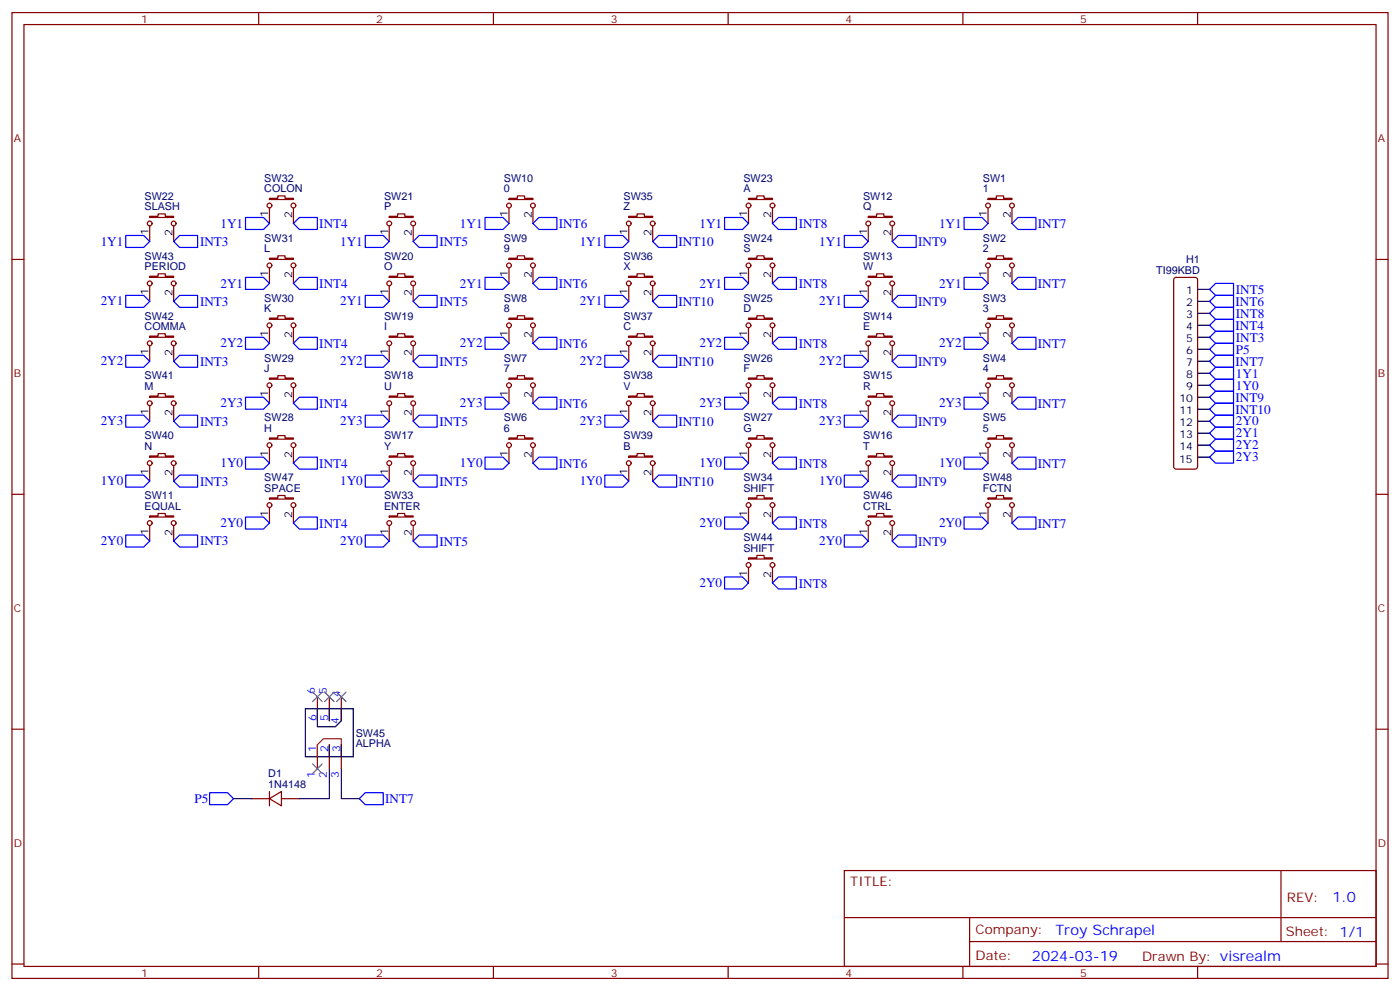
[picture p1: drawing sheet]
<svg xmlns="http://www.w3.org/2000/svg" width="412mm" height="292mm" viewBox="0 0 412 292" stroke-linecap="round" stroke-linejoin="round" font-family="sans-serif">
<g fill="none" stroke="#870000" stroke-width=".35">
<path d="M3.5 3.7h405.4v284.3h-405.4zM7.1 7.2h398.2v277.3h-398.2zM76.2 3.7v3.5M145.3 3.7v3.5M214.5 3.7v3.5M283.6 3.7v3.5M352.8 3.7v3.5M79.4 58.4h2.4v-.7h2.2v.7h2.4v.3h-7zM149.9 58.4h2.5v-.7h2.1v.7h2.5v.3h-7.1zM220.5 58.4h2.5v-.7h2.1v.7h2.4v.3h-7zM291 58.4h2.5v-.7h2.1v.7h2.5v.3h-7.1zM3.5 76.4h3.6"/>
<path d="M44.1 63.7h2.5v-.7h2.1v.7h2.5v.3h-7.1zM44.1 66.5v4.6M51.2 66.5v4.6M79.4 76h2.4v-.7h2.2v.7h2.4v.4h-7zM79.4 61.2v4.6M79.4 78.8v4.6M86.4 61.2v4.6M86.4 78.8v4.6M114.7 63.7h2.4v-.7h2.1v.7h2.5v.3h-7zM114.7 66.5v4.6M121.7 66.5v4.6M149.9 76h2.5v-.7h2.1v.7h2.5v.4h-7.1z"/>
<path d="M149.9 61.2v4.6M149.9 78.8v4.6M157 61.2v4.6M157 78.8v4.6M185.2 63.7h2.5v-.7h2.1v.7h2.5v.3h-7.1zM185.2 66.5v4.6M192.3 66.5v4.6M220.5 76h2.5v-.7h2.1v.7h2.4v.4h-7zM220.5 61.2v4.6M220.5 78.8v4.6M227.5 61.2v4.6M227.5 78.8v4.6"/>
<path d="M255.8 63.7h2.4v-.7h2.1v.7h2.5v.3h-7zM255.8 66.5v4.6M262.8 66.5v4.6M291 76h2.5v-.7h2.1v.7h2.5v.4h-7.1zM291 61.2v4.6M291 78.8v4.6M298.1 61.2v4.6M298.1 78.8v4.6M405.3 76.4h3.6M44.1 99h2.5v-.8h2.1v.8h2.5v.3h-7.1zM44.1 81.3h2.5v-.7h2.1v.7h2.5v.4h-7.1zM44.1 84.1v4.6"/>
<path d="M51.2 84.1v4.6M79.4 93.7h2.4v-.7h2.2v.7h2.4v.3h-7zM79.4 96.5v4.6M86.4 96.5v4.6M114.7 99h2.4v-.8h2.1v.8h2.5v.3h-7zM114.7 81.3h2.4v-.7h2.1v.7h2.5v.4h-7zM114.7 84.1v4.6M121.7 84.1v4.6M149.9 93.7h2.5v-.7h2.1v.7h2.5v.3h-7.1zM149.9 96.5v4.6M157 96.5v4.6M185.2 81.3h2.5v-.7h2.1v.7h2.5v.4h-7.1z"/>
<path d="M185.2 99h2.5v-.8h2.1v.8h2.5v.3h-7.1zM185.2 84.1v4.6M192.3 84.1v4.6M220.5 93.7h2.5v-.7h2.1v.7h2.4v.3h-7zM220.5 96.5v4.6M227.5 96.5v4.6M255.8 81.3h2.4v-.7h2.1v.7h2.5v.4h-7zM255.8 99h2.4v-.8h2.1v.8h2.5v.3h-7zM255.8 84.1v4.6M262.8 84.1v4.6M291 93.7h2.5v-.7h2.1v.7h2.5v.3h-7.1zM291 96.5v4.6"/>
<path d="M298.1 96.5v4.6M346 81.9l.4-.2h5.7l.5 .2 .2 .5v55l-.3 .5-.4 .2h-5.7l-.5-.2-.2-.5v-55zM44.1 116.6h2.5v-.7h2.1v.7h2.5v.3h-7.1zM44.1 101.8v4.6M44.1 119.4v4.6M51.2 101.8v4.6M51.2 119.4v4.6M79.4 111.3h2.4v-.7h2.2v.7h2.4v.4h-7zM79.4 114.1v4.6M86.4 114.1v4.6M114.7 116.6h2.4v-.7h2.1v.7h2.5v.3h-7zM114.7 101.8v4.6"/>
<path d="M114.7 119.4v4.6M121.7 101.8v4.6M121.7 119.4v4.6M149.9 111.3h2.5v-.7h2.1v.7h2.5v.4h-7.1zM149.9 114.1v4.6M157 114.1v4.6M185.2 116.6h2.5v-.7h2.1v.7h2.5v.3h-7.1zM185.2 101.8v4.6M185.2 119.4v4.6M192.3 101.8v4.6M192.3 119.4v4.6M220.5 111.3h2.5v-.7h2.1v.7h2.4v.4h-7z"/>
<path d="M220.5 114.1v4.6M227.5 114.1v4.6M255.8 116.6h2.4v-.7h2.1v.7h2.5v.3h-7zM255.8 101.8v4.6M255.8 119.4v4.6M262.8 101.8v4.6M262.8 119.4v4.6M291 111.3h2.5v-.7h2.1v.7h2.5v.4h-7.1zM291 114.1v4.6M298.1 114.1v4.6M44.1 134.2h2.5v-.7h2.1v.7h2.5v.4h-7.1zM44.1 137.1v4.5"/>
<path d="M51.2 137.1v4.5M79.4 128.9h2.4v-.7h2.2v.7h2.4v.4h-7zM79.4 131.8v4.5M86.4 131.8v4.5M114.7 134.2h2.4v-.7h2.1v.7h2.5v.4h-7zM114.7 137.1v4.5M121.7 137.1v4.5M149.9 128.9h2.5v-.7h2.1v.7h2.5v.4h-7.1zM149.9 131.8v4.5M157 131.8v4.5M185.2 134.2h2.5v-.7h2.1v.7h2.5v.4h-7.1zM185.2 137.1v4.5"/>
<path d="M192.3 137.1v4.5M220.5 128.9h2.5v-.7h2.1v.7h2.4v.4h-7zM220.5 131.8v4.5M227.5 131.8v4.5M255.8 134.2h2.4v-.7h2.1v.7h2.5v.4h-7zM255.8 137.1v4.5M262.8 137.1v4.5M291 128.9h2.5v-.7h2.1v.7h2.5v.4h-7.1zM291 131.8v4.5M298.1 131.8v4.5M3.5 145.5h3.6M44.1 151.9h2.5v-.7h2.1v.7h2.5v.3h-7.1z"/>
<path d="M44.1 154.7v4.6M51.2 154.7v4.6M79.4 146.6h2.4v-.7h2.2v.7h2.4v.3h-7zM79.4 149.4v4.6M86.4 149.4v4.6M114.7 151.9h2.4v-.7h2.1v.7h2.5v.3h-7zM114.7 154.7v4.6M121.7 154.7v4.6M220.5 146.6h2.5v-.7h2.1v.7h2.4v.3h-7zM220.5 149.4v4.6M227.5 149.4v4.6M255.8 151.9h2.4v-.7h2.1v.7h2.5v.3h-7z"/>
<path d="M255.8 154.7v4.6M262.8 154.7v4.6M291 146.6h2.5v-.7h2.1v.7h2.5v.3h-7.1zM291 149.4v4.6M298.1 149.4v4.6M405.3 145.5h3.6M220.5 164.2h2.5v-.7h2.1v.7h2.4v.4h-7zM220.5 167v4.6M227.5 167v4.6M3.5 214.7h3.6M93.5 205.1v7.1M93.5 219.3v7"/>
<path d="M97 205.1v7.1M97 219.3v7M100.5 205.1v7.1M100.5 219.3v7M405.3 214.7h3.6M74.1 235.1h5.3M79.4 235.1l3.5-2.1v4.2zM79.4 233v4.2M82.9 235.1h5.3M248.7 256.3h156.6v28.2h-156.6zM377.3 256.3v20.9M248.7 270.1h156.5"/>
<path d="M285.6 277.2h119.6M285.6 270.1v14.2M3.5 283.8h3.6M76.2 284.5v3.5M145.3 284.5v3.5M214.5 284.5v3.5M283.6 284.5v3.5M352.8 284.5v3.5M405.3 283.8h3.6"/>
<circle cx="44.1" cy="65.8" r=".71"/>
<circle cx="51.2" cy="65.8" r=".71"/>
<circle cx="79.4" cy="60.5" r=".71"/>
<circle cx="79.4" cy="78.1" r=".71"/>
<circle cx="86.4" cy="78.1" r=".71"/>
<circle cx="86.4" cy="60.5" r=".71"/>
<circle cx="114.7" cy="65.8" r=".71"/>
<circle cx="121.7" cy="65.8" r=".71"/>
<circle cx="149.9" cy="78.1" r=".71"/>
<circle cx="149.9" cy="60.5" r=".71"/>
<circle cx="157" cy="60.5" r=".71"/>
<circle cx="157" cy="78.1" r=".71"/>
<circle cx="185.2" cy="65.8" r=".71"/>
<circle cx="192.3" cy="65.8" r=".71"/>
<circle cx="220.5" cy="78.1" r=".71"/>
<circle cx="220.5" cy="60.5" r=".71"/>
<circle cx="227.5" cy="60.5" r=".71"/>
<circle cx="227.5" cy="78.1" r=".71"/>
<circle cx="255.8" cy="65.8" r=".71"/>
<circle cx="262.8" cy="65.8" r=".71"/>
<circle cx="291" cy="60.5" r=".71"/>
<circle cx="291" cy="78.1" r=".71"/>
<circle cx="298.1" cy="60.5" r=".71"/>
<circle cx="298.1" cy="78.1" r=".71"/>
<circle cx="44.1" cy="83.4" r=".71"/>
<circle cx="51.2" cy="83.4" r=".71"/>
<circle cx="79.4" cy="95.8" r=".71"/>
<circle cx="86.4" cy="95.8" r=".71"/>
<circle cx="114.7" cy="83.4" r=".71"/>
<circle cx="121.7" cy="83.4" r=".71"/>
<circle cx="149.9" cy="95.8" r=".71"/>
<circle cx="157" cy="95.8" r=".71"/>
<circle cx="185.2" cy="83.4" r=".71"/>
<circle cx="192.3" cy="83.4" r=".71"/>
<circle cx="220.5" cy="95.8" r=".71"/>
<circle cx="227.5" cy="95.8" r=".71"/>
<circle cx="255.8" cy="83.4" r=".71"/>
<circle cx="262.8" cy="83.4" r=".71"/>
<circle cx="291" cy="95.8" r=".71"/>
<circle cx="298.1" cy="95.8" r=".71"/>
<circle cx="44.1" cy="118.7" r=".71"/>
<circle cx="44.1" cy="101.1" r=".71"/>
<circle cx="51.2" cy="118.7" r=".71"/>
<circle cx="51.2" cy="101.1" r=".71"/>
<circle cx="79.4" cy="113.4" r=".71"/>
<circle cx="86.4" cy="113.4" r=".71"/>
<circle cx="114.7" cy="118.7" r=".71"/>
<circle cx="114.7" cy="101.1" r=".71"/>
<circle cx="121.7" cy="118.7" r=".71"/>
<circle cx="121.7" cy="101.1" r=".71"/>
<circle cx="149.9" cy="113.4" r=".71"/>
<circle cx="157" cy="113.4" r=".71"/>
<circle cx="185.2" cy="118.7" r=".71"/>
<circle cx="185.2" cy="101.1" r=".71"/>
<circle cx="192.3" cy="118.7" r=".71"/>
<circle cx="192.3" cy="101.1" r=".71"/>
<circle cx="220.5" cy="113.4" r=".71"/>
<circle cx="227.5" cy="113.4" r=".71"/>
<circle cx="255.8" cy="118.7" r=".71"/>
<circle cx="255.8" cy="101.1" r=".71"/>
<circle cx="262.8" cy="118.7" r=".71"/>
<circle cx="262.8" cy="101.1" r=".71"/>
<circle cx="291" cy="113.4" r=".71"/>
<circle cx="298.1" cy="113.4" r=".71"/>
<circle cx="44.1" cy="136.3" r=".71"/>
<circle cx="51.2" cy="136.3" r=".71"/>
<circle cx="79.4" cy="131.1" r=".71"/>
<circle cx="86.4" cy="131.1" r=".71"/>
<circle cx="114.7" cy="136.3" r=".71"/>
<circle cx="121.7" cy="136.3" r=".71"/>
<circle cx="149.9" cy="131.1" r=".71"/>
<circle cx="157" cy="131.1" r=".71"/>
<circle cx="185.2" cy="136.3" r=".71"/>
<circle cx="192.3" cy="136.3" r=".71"/>
<circle cx="220.5" cy="131.1" r=".71"/>
<circle cx="227.5" cy="131.1" r=".71"/>
<circle cx="255.8" cy="136.3" r=".71"/>
<circle cx="262.8" cy="136.3" r=".71"/>
<circle cx="291" cy="131.1" r=".71"/>
<circle cx="298.1" cy="131.1" r=".71"/>
<circle cx="44.1" cy="154" r=".71"/>
<circle cx="51.2" cy="154" r=".71"/>
<circle cx="79.4" cy="148.7" r=".71"/>
<circle cx="86.4" cy="148.7" r=".71"/>
<circle cx="114.7" cy="154" r=".71"/>
<circle cx="121.7" cy="154" r=".71"/>
<circle cx="220.5" cy="148.7" r=".71"/>
<circle cx="227.5" cy="148.7" r=".71"/>
<circle cx="255.8" cy="154" r=".71"/>
<circle cx="262.8" cy="154" r=".71"/>
<circle cx="291" cy="148.7" r=".71"/>
<circle cx="298.1" cy="148.7" r=".71"/>
<circle cx="220.5" cy="166.3" r=".71"/>
<circle cx="227.5" cy="166.3" r=".71"/>
</g>
<g fill="none" stroke="#000" stroke-width=".35">
<path d="M352.8 85.2h3.5M352.8 88.7h3.5M352.8 92.3h3.5M352.8 95.8h3.5M352.8 99.3h3.5M352.8 102.8h3.5M352.8 106.4h3.5M352.8 109.9h3.5M352.8 113.4h3.5M352.8 116.9h3.5M352.8 120.5h3.5M352.8 124h3.5"/>
<path d="M352.8 127.5h3.5M352.8 131.1h3.5M352.8 134.6h3.5M90 208.7h14.1v14.1h-14.1zM93.5 208.7v5.3h5.3l1.7-1.8v-3.5M97 208.7v3.5M97 219.3v3.5M100.5 219.3v3.5"/>
</g>
<g fill="none" stroke="#00f" stroke-width=".35">
<path d="M37 69.3h5.3l1.8 1.8-1.8 1.7h-5.3zM52.9 69.3h5.3v3.5h-5.3l-1.7-1.7zM72.3 64h5.3l1.8 1.8-1.8 1.8h-5.3zM86.4 65.8l1.8-1.8h5.3v3.6h-5.3zM107.6 69.3h5.3l1.8 1.8-1.8 1.7h-5.3zM121.7 71.1l1.8-1.8h5.3v3.5h-5.3zM142.9 64h5.3l1.7 1.8-1.7 1.8h-5.3zM157 65.8l1.7-1.8h5.3v3.6h-5.3zM178.2 69.3h5.2l1.8 1.8-1.8 1.7h-5.2zM192.3 71.1l1.7-1.8h5.3v3.5h-5.3zM213.4 64h5.3l1.8 1.8-1.8 1.8h-5.3zM227.5 65.8l1.8-1.8h5.3v3.6h-5.3z"/>
<path d="M248.7 69.3h5.3l1.8 1.8-1.8 1.7h-5.3zM262.8 71.1l1.8-1.8h5.3v3.5h-5.3zM284 64h5.3l1.7 1.8-1.7 1.8h-5.3zM298.1 65.8l1.8-1.8h5.3v3.6h-5.3zM37 87h5.3l1.8 1.7-1.8 1.8h-5.3zM52.9 87h5.3v3.5h-5.3l-1.7-1.8zM72.3 99.3h5.3l1.8 1.8-1.8 1.7h-5.3zM72.3 81.7h5.3l1.8 1.7-1.8 1.8h-5.3zM86.4 83.4l1.8-1.7h5.3v3.5h-5.3zM107.6 87h5.3l1.8 1.7-1.8 1.8h-5.3zM123.5 87h5.3v3.5h-5.3l-1.8-1.8zM142.9 99.3h5.3l1.7 1.8-1.7 1.7h-5.3z"/>
<path d="M142.9 81.7h5.3l1.7 1.7-1.7 1.8h-5.3zM157 83.4l1.7-1.7h5.3v3.5h-5.3zM178.2 87h5.2l1.8 1.7-1.8 1.8h-5.2zM192.3 88.7l1.7-1.7h5.3v3.5h-5.3zM213.4 99.3h5.3l1.8 1.8-1.8 1.7h-5.3zM213.4 81.7h5.3l1.8 1.7-1.8 1.8h-5.3zM227.5 83.4l1.8-1.7h5.3v3.5h-5.3zM248.7 87h5.3l1.8 1.7-1.8 1.8h-5.3zM262.8 88.7l1.8-1.7h5.3v3.5h-5.3zM284 81.7h5.3l1.7 1.7-1.7 1.8h-5.3zM284 99.3h5.3l1.7 1.8-1.7 1.7h-5.3zM298.1 83.4l1.8-1.7h5.3v3.5h-5.3z"/>
<path d="M356.3 99.3l1.8-1.8h5.3v3.6h-5.3zM356.3 92.3l1.8-1.8h5.3v3.5h-5.3zM356.3 85.2l1.8-1.8h5.3v3.6h-5.3zM358.1 94h5.3v3.5h-5.3l-1.8-1.7zM358.1 87h5.3v3.5h-5.3l-1.8-1.8zM37 104.6h5.3l1.8 1.8-1.8 1.7h-5.3zM51.2 106.4l1.7-1.8h5.3v3.5h-5.3zM72.3 116.9h5.3l1.8 1.8-1.8 1.8h-5.3zM86.4 101.1l1.8-1.8h5.3v3.5h-5.3zM86.4 118.7l1.8-1.8h5.3v3.6h-5.3zM107.6 104.6h5.3l1.8 1.8-1.8 1.7h-5.3zM121.7 106.4l1.8-1.8h5.3v3.5h-5.3z"/>
<path d="M142.9 116.9h5.3l1.7 1.8-1.7 1.8h-5.3zM157 101.1l1.7-1.8h5.3v3.5h-5.3zM157 118.7l1.7-1.8h5.3v3.6h-5.3zM178.2 104.6h5.2l1.8 1.8-1.8 1.7h-5.2zM192.3 106.4l1.7-1.8h5.3v3.5h-5.3zM213.4 116.9h5.3l1.8 1.8-1.8 1.8h-5.3zM227.5 101.1l1.8-1.8h5.3v3.5h-5.3zM227.5 118.7l1.8-1.8h5.3v3.6h-5.3zM248.7 104.6h5.3l1.8 1.8-1.8 1.7h-5.3zM262.8 106.4l1.8-1.8h5.3v3.5h-5.3zM284 116.9h5.3l1.7 1.8-1.7 1.8h-5.3zM298.1 101.1l1.8-1.8h5.3v3.5h-5.3z"/>
<path d="M298.1 118.7l1.8-1.8h5.3v3.6h-5.3zM356.3 116.9l1.8-1.7h5.3v3.5h-5.3zM356.3 109.9l1.8-1.8h5.3v3.6h-5.3zM358.1 101.1h5.3v3.5h-5.3l-1.8-1.8zM358.1 104.6h5.3v3.5h-5.3l-1.8-1.7zM358.1 118.7h5.3v3.5h-5.3l-1.8-1.7zM358.1 111.7h5.3v3.5h-5.3l-1.8-1.8zM37 139.9h5.3l1.8 1.7-1.8 1.8h-5.3zM37 122.2h5.3l1.8 1.8-1.8 1.8h-5.3zM51.2 124l1.7-1.8h5.3v3.6h-5.3zM72.3 134.6h5.3l1.8 1.7-1.8 1.8h-5.3zM86.4 136.3l1.8-1.7h5.3v3.5h-5.3z"/>
<path d="M107.6 139.9h5.3l1.8 1.7-1.8 1.8h-5.3zM107.6 122.2h5.3l1.8 1.8-1.8 1.8h-5.3zM121.7 124l1.8-1.8h5.3v3.6h-5.3zM142.9 134.6h5.3l1.7 1.7-1.7 1.8h-5.3zM157 136.3l1.7-1.7h5.3v3.5h-5.3zM178.2 139.9h5.2l1.8 1.7-1.8 1.8h-5.2zM178.2 122.2h5.2l1.8 1.8-1.8 1.8h-5.2zM192.3 124l1.7-1.8h5.3v3.6h-5.3zM213.4 134.6h5.3l1.8 1.7-1.8 1.8h-5.3zM227.5 136.3l1.8-1.7h5.3v3.5h-5.3zM248.7 139.9h5.3l1.8 1.7-1.8 1.8h-5.3zM248.7 122.2h5.3l1.8 1.8-1.8 1.8h-5.3z"/>
<path d="M262.8 124l1.8-1.8h5.3v3.6h-5.3zM284 134.6h5.3l1.7 1.7-1.7 1.8h-5.3zM298.1 136.3l1.8-1.7h5.3v3.5h-5.3zM356.3 124l1.8-1.8h5.3v3.6h-5.3zM356.3 131.1l1.8-1.8h5.3v3.5h-5.3zM358.1 125.8h5.3v3.5h-5.3l-1.8-1.8zM358.1 132.8h5.3v3.5h-5.3l-1.8-1.7zM37 157.5h5.3l1.8 1.8-1.8 1.7h-5.3zM51.2 141.6l1.7-1.7h5.3v3.5h-5.3zM51.2 159.3l1.7-1.8h5.3v3.5h-5.3zM72.3 152.2h5.3l1.8 1.8-1.8 1.8h-5.3zM86.4 154l1.8-1.8h5.3v3.6h-5.3z"/>
<path d="M107.6 157.5h5.3l1.8 1.8-1.8 1.7h-5.3zM121.7 141.6l1.8-1.7h5.3v3.5h-5.3zM121.7 159.3l1.8-1.8h5.3v3.5h-5.3zM192.3 141.6l1.7-1.7h5.3v3.5h-5.3zM213.4 152.2h5.3l1.8 1.8-1.8 1.8h-5.3zM227.5 154l1.8-1.8h5.3v3.6h-5.3zM248.7 157.5h5.3l1.8 1.8-1.8 1.7h-5.3zM262.8 141.6l1.8-1.7h5.3v3.5h-5.3zM262.8 159.3l1.8-1.8h5.3v3.5h-5.3zM284 152.2h5.3l1.7 1.8-1.7 1.8h-5.3zM298.1 154l1.8-1.8h5.3v3.6h-5.3zM213.4 169.9h5.3l1.8 1.7-1.8 1.8h-5.3z"/>
<path d="M227.5 171.6l1.8-1.7h5.3v3.5h-5.3zM61.7 233.4h5.3l1.8 1.7-1.8 1.8h-5.3zM105.8 235.1l1.8-1.7h5.3v3.5h-5.3z"/>
</g>
<path d="M68.8 235.1h5.3M97 226.3v8.8h-8.8M100.5 226.3v8.8h5.3" fill="none" stroke="#008700" stroke-width=".35"/>
<path d="M100.5 219.3v-1.8h-5.3l-1.7 1.8v3.5" fill="none" stroke="#c30" stroke-width=".35"/>
<path d="M92.1 203.7l2.8 2.9M94.9 203.7l-2.8 2.9M95.6 203.7l2.8 2.9M98.4 203.7l-2.8 2.9M99.1 203.7l2.9 2.9M102 203.7l-2.9 2.9M92.1 224.9l2.8 2.8M94.9 224.9l-2.8 2.8" fill="none" stroke="#3c3" stroke-width=".35"/>
<g font-size="4.2" fill="#00f">
<text x="392.5" y="265.6">1.0</text>
<text x="310.9" y="275.1">Troy Schrapel</text>
<text x="304" y="282.9">2024-03-19</text>
</g>
<g font-size="3.9" fill="#00f">
<text x="64.9" y="67">1Y1</text>
<text x="94.1" y="67.2">INT4</text>
<text x="135.5" y="67">1Y1</text>
<text x="164.6" y="67.2">INT6</text>
<text x="206.1" y="67">1Y1</text>
<text x="235.3" y="67.2">INT8</text>
<text x="276.6" y="67">1Y1</text>
<text x="305.7" y="67.2">INT7</text>
<text x="29.7" y="72.3">1Y1</text>
<text x="58.9" y="72.4">INT3</text>
<text x="100.2" y="72.3">1Y1</text>
<text x="129.5" y="72.4">INT5</text>
<text x="170.8" y="72.3">1Y1</text>
<text x="199.9" y="72.4">INT10</text>
<text x="241.3" y="72.3">1Y1</text>
<text x="270.4" y="72.4">INT9</text>
<text x="29.7" y="89.9">2Y1</text>
<text x="64.9" y="84.6">2Y1</text>
<text x="94.1" y="84.8">INT4</text>
<text x="100.2" y="89.9">2Y1</text>
<text x="135.5" y="84.6">2Y1</text>
<text x="164.6" y="84.8">INT6</text>
<text x="170.8" y="89.9">2Y1</text>
<text x="206.1" y="84.6">2Y1</text>
<text x="235.3" y="84.8">INT8</text>
<text x="241.3" y="89.9">2Y1</text>
<text x="276.6" y="84.6">2Y1</text>
<text x="305.7" y="84.8">INT7</text>
<text x="364.1" y="86.6">INT5</text>
<text x="58.9" y="90">INT3</text>
<text x="129.5" y="90.1">INT5</text>
<text x="199.9" y="90.1">INT10</text>
<text x="270.4" y="90.1">INT9</text>
<text x="363.9" y="90.1">INT6</text>
<text x="364.1" y="93.6">INT8</text>
<text x="363.9" y="97.1">INT4</text>
<text x="364.1" y="100.6">INT3</text>
<text x="29.7" y="107.5">2Y2</text>
<text x="58.9" y="107.7">INT3</text>
<text x="64.9" y="102.2">2Y2</text>
<text x="94.1" y="102.4">INT4</text>
<text x="100.2" y="107.5">2Y2</text>
<text x="129.5" y="107.7">INT5</text>
<text x="135.5" y="102.2">2Y2</text>
<text x="164.6" y="102.4">INT6</text>
<text x="170.8" y="107.5">2Y2</text>
<text x="199.9" y="107.7">INT10</text>
<text x="206.1" y="102.2">2Y2</text>
<text x="235.3" y="102.4">INT8</text>
<text x="241.3" y="107.5">2Y2</text>
<text x="270.4" y="107.7">INT9</text>
<text x="276.6" y="102.2">2Y2</text>
<text x="305.7" y="102.4">INT7</text>
<text x="363.9" y="107.7">INT7</text>
<text x="364.1" y="104.1">P5</text>
<text x="364.1" y="111.1">1Y1</text>
<text x="64.9" y="119.9">2Y3</text>
<text x="135.5" y="119.9">2Y3</text>
<text x="206.1" y="119.9">2Y3</text>
<text x="276.6" y="119.9">2Y3</text>
<text x="363.9" y="118.3">INT9</text>
<text x="364.1" y="114.7">1Y0</text>
<text x="29.7" y="125.2">2Y3</text>
<text x="58.9" y="125.3">INT3</text>
<text x="94.1" y="120.1">INT4</text>
<text x="100.2" y="125.2">2Y3</text>
<text x="129.5" y="125.4">INT5</text>
<text x="164.6" y="120.1">INT6</text>
<text x="170.8" y="125.2">2Y3</text>
<text x="199.9" y="125.4">INT10</text>
<text x="235.3" y="120.1">INT8</text>
<text x="241.3" y="125.2">2Y3</text>
<text x="270.4" y="125.4">INT9</text>
<text x="305.7" y="120.1">INT7</text>
<text x="363.9" y="121.8">INT10</text>
<text x="364.1" y="125.3">2Y0</text>
<text x="364.1" y="128.8">2Y1</text>
<text x="64.9" y="137.6">1Y0</text>
<text x="94.1" y="137.7">INT4</text>
<text x="135.5" y="137.6">1Y0</text>
<text x="164.6" y="137.7">INT6</text>
<text x="206.1" y="137.6">1Y0</text>
<text x="235.3" y="137.7">INT8</text>
<text x="276.6" y="137.6">1Y0</text>
<text x="305.7" y="137.7">INT7</text>
<text x="364.1" y="132.3">2Y2</text>
<text x="364.1" y="135.8">2Y3</text>
<text x="29.7" y="142.9">1Y0</text>
<text x="58.9" y="143">INT3</text>
<text x="100.2" y="142.9">1Y0</text>
<text x="129.5" y="143">INT5</text>
<text x="170.8" y="142.9">1Y0</text>
<text x="199.9" y="143">INT10</text>
<text x="241.3" y="142.9">1Y0</text>
<text x="270.4" y="143">INT9</text>
<text x="64.9" y="155.2">2Y0</text>
<text x="94.1" y="155.3">INT4</text>
<text x="206.1" y="155.2">2Y0</text>
<text x="235.3" y="155.3">INT8</text>
<text x="276.6" y="155.2">2Y0</text>
<text x="305.7" y="155.3">INT7</text>
<text x="29.7" y="160.5">2Y0</text>
<text x="58.9" y="160.6">INT3</text>
<text x="100.2" y="160.5">2Y0</text>
<text x="129.5" y="160.6">INT5</text>
<text x="241.3" y="160.5">2Y0</text>
<text x="270.4" y="160.6">INT9</text>
<text x="206.1" y="172.8">2Y0</text>
<text x="235.3" y="173">INT8</text>
<text x="57.3" y="236.4">P5</text>
<text x="113.5" y="236.5">INT7</text>
</g>
<g font-size="3.9" fill="#800">
<text x="250.5" y="260.9">TITLE:</text>
<text x="379.1" y="265.6">REV:</text>
<text x="287.4" y="275.1">Company:</text>
<text x="378.7" y="275.7">Sheet: 1/1</text>
<text x="287.4" y="282.8">Date:</text>
<text x="336.4" y="282.8">Drawn By: visrealm</text>
</g>
<g font-size="3.2" fill="#800">
<text x="41.6" y="6.7">1</text>
<text x="110.8" y="6.7">2</text>
<text x="179.9" y="6.7">3</text>
<text x="249.1" y="6.7">4</text>
<text x="318.2" y="6.7">5</text>
<text x="4.1" y="41.8">A</text>
<text x="405.9" y="41.8">A</text>
<text x="4.1" y="110.9">B</text>
<text x="405.9" y="110.9">B</text>
<text x="4.1" y="180.1">C</text>
<text x="405.9" y="180.1">C</text>
<text x="4.1" y="249.2">D</text>
<text x="405.9" y="249.2">D</text>
<text x="41.6" y="287.5">1</text>
<text x="110.8" y="287.5">2</text>
<text x="179.9" y="287.5">3</text>
<text x="249.1" y="287.5">4</text>
<text x="318.2" y="287.5">5</text>
</g>
<g font-size="3.2" fill="#000080">
<text x="77.9" y="53.5">SW32</text>
<text x="148.4" y="53.5">SW10</text>
<text x="219" y="53.5">SW23</text>
<text x="289.5" y="53.5">SW1</text>
<text x="42.6" y="58.8">SW22</text>
<text x="77.9" y="56.6">COLON</text>
<text x="113.1" y="58.8">SW21</text>
<text x="148.4" y="56.6">0</text>
<text x="183.7" y="58.8">SW35</text>
<text x="219" y="56.6">A</text>
<text x="254.3" y="58.8">SW12</text>
<text x="289.5" y="56.6">1</text>
<text x="42.6" y="61.9">SLASH</text>
<text x="113.1" y="61.9">P</text>
<text x="183.7" y="61.9">Z</text>
<text x="254.3" y="61.9">Q</text>
<text x="77.9" y="71.1">SW31</text>
<text x="148.4" y="71.1">SW9</text>
<text x="219" y="71.1">SW24</text>
<text x="289.5" y="71.1">SW2</text>
<text x="42.6" y="76.4">SW43</text>
<text x="77.9" y="74.3">L</text>
<text x="113.1" y="76.4">SW20</text>
<text x="148.4" y="74.3">9</text>
<text x="183.7" y="76.4">SW36</text>
<text x="219" y="74.3">S</text>
<text x="254.3" y="76.4">SW13</text>
<text x="289.5" y="74.3">2</text>
<text x="349.4" y="77.4">H1</text>
<text x="42.6" y="79.6">PERIOD</text>
<text x="113.1" y="79.6">O</text>
<text x="183.7" y="79.6">X</text>
<text x="254.3" y="79.6">W</text>
<text x="340.6" y="80.6">TI99KBD</text>
<text x="77.9" y="88.8">SW30</text>
<text x="148.4" y="88.8">SW8</text>
<text x="219" y="88.8">SW25</text>
<text x="289.5" y="88.8">SW3</text>
<text x="42.6" y="94.1">SW42</text>
<text x="77.9" y="91.9">K</text>
<text x="113.1" y="94.1">SW19</text>
<text x="148.4" y="91.9">8</text>
<text x="183.7" y="94.1">SW37</text>
<text x="219" y="91.9">D</text>
<text x="254.3" y="94.1">SW14</text>
<text x="289.5" y="91.9">3</text>
<text x="42.6" y="97.2">COMMA</text>
<text x="113.1" y="97.2">I</text>
<text x="183.7" y="97.2">C</text>
<text x="254.3" y="97.2">E</text>
<text x="77.9" y="106.4">SW29</text>
<text x="148.4" y="106.4">SW7</text>
<text x="219" y="106.4">SW26</text>
<text x="289.5" y="106.4">SW4</text>
<text x="42.6" y="111.7">SW41</text>
<text x="77.9" y="109.5">J</text>
<text x="113.1" y="111.7">SW18</text>
<text x="148.4" y="109.5">7</text>
<text x="183.7" y="111.7">SW38</text>
<text x="219" y="109.5">F</text>
<text x="254.3" y="111.7">SW15</text>
<text x="289.5" y="109.5">4</text>
<text x="42.6" y="114.8">M</text>
<text x="113.1" y="114.8">U</text>
<text x="183.7" y="114.8">V</text>
<text x="254.3" y="114.8">R</text>
<text x="77.9" y="124.1">SW28</text>
<text x="148.4" y="124.1">SW6</text>
<text x="219" y="124.1">SW27</text>
<text x="289.5" y="124.1">SW5</text>
<text x="42.6" y="129.4">SW40</text>
<text x="77.9" y="127.2">H</text>
<text x="113.1" y="129.4">SW17</text>
<text x="148.4" y="127.2">6</text>
<text x="183.7" y="129.4">SW39</text>
<text x="219" y="127.2">G</text>
<text x="254.3" y="129.4">SW16</text>
<text x="289.5" y="127.2">5</text>
<text x="42.6" y="132.5">N</text>
<text x="113.1" y="132.5">Y</text>
<text x="183.7" y="132.5">B</text>
<text x="254.3" y="132.5">T</text>
<text x="77.9" y="141.7">SW47</text>
<text x="219" y="141.7">SW34</text>
<text x="289.5" y="141.7">SW48</text>
<text x="42.6" y="147">SW11</text>
<text x="77.9" y="144.8">SPACE</text>
<text x="113.1" y="147">SW33</text>
<text x="219" y="144.8">SHIFT</text>
<text x="254.3" y="147">SW46</text>
<text x="289.5" y="144.8">FCTN</text>
<text x="42.6" y="150.1">EQUAL</text>
<text x="113.1" y="150.1">ENTER</text>
<text x="254.3" y="150.1">CTRL</text>
<text x="219" y="159.3">SW44</text>
<text x="219" y="162.5">SHIFT</text>
<text x="104.8" y="220">ALPHA</text>
<text x="104.8" y="216.9">SW45</text>
<text x="79" y="232">1N4148</text>
<text x="79" y="228.7">D1</text>
</g>
<g font-size="3.2">
<text x="79" y="63.9" transform="rotate(-90 79 63.9)">1</text>
<text x="86.1" y="64.3" transform="rotate(-90 86.1 64.3)">2</text>
<text x="149.6" y="63.9" transform="rotate(-90 149.6 63.9)">1</text>
<text x="156.6" y="64.3" transform="rotate(-90 156.6 64.3)">2</text>
<text x="220.1" y="63.9" transform="rotate(-90 220.1 63.9)">1</text>
<text x="227.2" y="64.3" transform="rotate(-90 227.2 64.3)">2</text>
<text x="290.7" y="63.9" transform="rotate(-90 290.7 63.9)">1</text>
<text x="297.7" y="64.3" transform="rotate(-90 297.7 64.3)">2</text>
<text x="43.7" y="69.2" transform="rotate(-90 43.7 69.2)">1</text>
<text x="50.8" y="69.6" transform="rotate(-90 50.8 69.6)">2</text>
<text x="114.3" y="69.2" transform="rotate(-90 114.3 69.2)">1</text>
<text x="121.4" y="69.6" transform="rotate(-90 121.4 69.6)">2</text>
<text x="184.9" y="69.2" transform="rotate(-90 184.9 69.2)">1</text>
<text x="191.9" y="69.6" transform="rotate(-90 191.9 69.6)">2</text>
<text x="255.4" y="69.2" transform="rotate(-90 255.4 69.2)">1</text>
<text x="262.5" y="69.6" transform="rotate(-90 262.5 69.6)">2</text>
<text x="79" y="81.6" transform="rotate(-90 79 81.6)">1</text>
<text x="86.1" y="81.9" transform="rotate(-90 86.1 81.9)">2</text>
<text x="149.6" y="81.6" transform="rotate(-90 149.6 81.6)">1</text>
<text x="156.6" y="81.9" transform="rotate(-90 156.6 81.9)">2</text>
<text x="220.1" y="81.6" transform="rotate(-90 220.1 81.6)">1</text>
<text x="227.2" y="81.9" transform="rotate(-90 227.2 81.9)">2</text>
<text x="290.7" y="81.6" transform="rotate(-90 290.7 81.6)">1</text>
<text x="297.7" y="81.9" transform="rotate(-90 297.7 81.9)">2</text>
<text x="43.7" y="86.9" transform="rotate(-90 43.7 86.9)">1</text>
<text x="50.8" y="87.2" transform="rotate(-90 50.8 87.2)">2</text>
<text x="114.3" y="86.9" transform="rotate(-90 114.3 86.9)">1</text>
<text x="121.4" y="87.2" transform="rotate(-90 121.4 87.2)">2</text>
<text x="184.9" y="86.9" transform="rotate(-90 184.9 86.9)">1</text>
<text x="191.9" y="87.2" transform="rotate(-90 191.9 87.2)">2</text>
<text x="255.4" y="86.9" transform="rotate(-90 255.4 86.9)">1</text>
<text x="262.5" y="87.2" transform="rotate(-90 262.5 87.2)">2</text>
<text x="349.5" y="86.6">1</text>
<text x="349.5" y="90.1">2</text>
<text x="349.5" y="93.7">3</text>
<text x="79" y="99.2" transform="rotate(-90 79 99.2)">1</text>
<text x="86.1" y="99.6" transform="rotate(-90 86.1 99.6)">2</text>
<text x="149.6" y="99.2" transform="rotate(-90 149.6 99.2)">1</text>
<text x="156.6" y="99.6" transform="rotate(-90 156.6 99.6)">2</text>
<text x="220.1" y="99.2" transform="rotate(-90 220.1 99.2)">1</text>
<text x="227.2" y="99.6" transform="rotate(-90 227.2 99.6)">2</text>
<text x="290.7" y="99.2" transform="rotate(-90 290.7 99.2)">1</text>
<text x="297.7" y="99.6" transform="rotate(-90 297.7 99.6)">2</text>
<text x="349.5" y="97.2">4</text>
<text x="349.5" y="100.7">5</text>
<text x="43.7" y="104.5" transform="rotate(-90 43.7 104.5)">1</text>
<text x="50.8" y="104.8" transform="rotate(-90 50.8 104.8)">2</text>
<text x="114.3" y="104.5" transform="rotate(-90 114.3 104.5)">1</text>
<text x="121.4" y="104.8" transform="rotate(-90 121.4 104.8)">2</text>
<text x="184.9" y="104.5" transform="rotate(-90 184.9 104.5)">1</text>
<text x="191.9" y="104.8" transform="rotate(-90 191.9 104.8)">2</text>
<text x="255.4" y="104.5" transform="rotate(-90 255.4 104.5)">1</text>
<text x="262.5" y="104.8" transform="rotate(-90 262.5 104.8)">2</text>
<text x="349.5" y="104.2">6</text>
<text x="349.5" y="107.8">7</text>
<text x="349.5" y="111.3">8</text>
<text x="79" y="116.8" transform="rotate(-90 79 116.8)">1</text>
<text x="86.1" y="117.2" transform="rotate(-90 86.1 117.2)">2</text>
<text x="149.6" y="116.8" transform="rotate(-90 149.6 116.8)">1</text>
<text x="156.6" y="117.2" transform="rotate(-90 156.6 117.2)">2</text>
<text x="220.1" y="116.8" transform="rotate(-90 220.1 116.8)">1</text>
<text x="227.2" y="117.2" transform="rotate(-90 227.2 117.2)">2</text>
<text x="290.7" y="116.8" transform="rotate(-90 290.7 116.8)">1</text>
<text x="297.7" y="117.2" transform="rotate(-90 297.7 117.2)">2</text>
<text x="347.4" y="118.4">10</text>
<text x="349.5" y="114.8">9</text>
<text x="43.7" y="122.1" transform="rotate(-90 43.7 122.1)">1</text>
<text x="50.8" y="122.5" transform="rotate(-90 50.8 122.5)">2</text>
<text x="114.3" y="122.1" transform="rotate(-90 114.3 122.1)">1</text>
<text x="121.4" y="122.5" transform="rotate(-90 121.4 122.5)">2</text>
<text x="184.9" y="122.1" transform="rotate(-90 184.9 122.1)">1</text>
<text x="191.9" y="122.5" transform="rotate(-90 191.9 122.5)">2</text>
<text x="255.4" y="122.1" transform="rotate(-90 255.4 122.1)">1</text>
<text x="262.5" y="122.5" transform="rotate(-90 262.5 122.5)">2</text>
<text x="347.4" y="121.9">11</text>
<text x="347.4" y="125.4">12</text>
<text x="347.4" y="128.9">13</text>
<text x="79" y="134.5" transform="rotate(-90 79 134.5)">1</text>
<text x="86.1" y="134.8" transform="rotate(-90 86.1 134.8)">2</text>
<text x="149.6" y="134.5" transform="rotate(-90 149.6 134.5)">1</text>
<text x="156.6" y="134.8" transform="rotate(-90 156.6 134.8)">2</text>
<text x="220.1" y="134.5" transform="rotate(-90 220.1 134.5)">1</text>
<text x="227.2" y="134.8" transform="rotate(-90 227.2 134.8)">2</text>
<text x="290.7" y="134.5" transform="rotate(-90 290.7 134.5)">1</text>
<text x="297.7" y="134.8" transform="rotate(-90 297.7 134.8)">2</text>
<text x="347.3" y="136.3">15</text>
<text x="347.4" y="132.5">14</text>
<text x="43.7" y="139.8" transform="rotate(-90 43.7 139.8)">1</text>
<text x="50.8" y="140.1" transform="rotate(-90 50.8 140.1)">2</text>
<text x="114.3" y="139.8" transform="rotate(-90 114.3 139.8)">1</text>
<text x="121.4" y="140.1" transform="rotate(-90 121.4 140.1)">2</text>
<text x="184.9" y="139.8" transform="rotate(-90 184.9 139.8)">1</text>
<text x="191.9" y="140.1" transform="rotate(-90 191.9 140.1)">2</text>
<text x="255.4" y="139.8" transform="rotate(-90 255.4 139.8)">1</text>
<text x="262.5" y="140.1" transform="rotate(-90 262.5 140.1)">2</text>
<text x="79" y="152.1" transform="rotate(-90 79 152.1)">1</text>
<text x="86.1" y="152.5" transform="rotate(-90 86.1 152.5)">2</text>
<text x="220.1" y="152.1" transform="rotate(-90 220.1 152.1)">1</text>
<text x="227.2" y="152.5" transform="rotate(-90 227.2 152.5)">2</text>
<text x="290.7" y="152.1" transform="rotate(-90 290.7 152.1)">1</text>
<text x="297.7" y="152.5" transform="rotate(-90 297.7 152.5)">2</text>
<text x="43.7" y="157.4" transform="rotate(-90 43.7 157.4)">1</text>
<text x="50.8" y="157.8" transform="rotate(-90 50.8 157.8)">2</text>
<text x="114.3" y="157.4" transform="rotate(-90 114.3 157.4)">1</text>
<text x="121.4" y="157.8" transform="rotate(-90 121.4 157.8)">2</text>
<text x="255.4" y="157.4" transform="rotate(-90 255.4 157.4)">1</text>
<text x="262.5" y="157.8" transform="rotate(-90 262.5 157.8)">2</text>
<text x="220.1" y="169.8" transform="rotate(-90 220.1 169.8)">1</text>
<text x="227.2" y="170.1" transform="rotate(-90 227.2 170.1)">2</text>
</g>
<g font-size="3.2" fill="#00f">
<text x="92.8" y="204.3" transform="rotate(-90 92.8 204.3)">6</text>
<text x="96.3" y="204.3" transform="rotate(-90 96.3 204.3)">5</text>
<text x="100.2" y="205.1" transform="rotate(-90 100.2 205.1)">4</text>
<text x="93.1" y="212.2" transform="rotate(-90 93.1 212.2)">6</text>
<text x="96.7" y="212.2" transform="rotate(-90 96.7 212.2)">5</text>
<text x="99.8" y="213.2" transform="rotate(-90 99.8 213.2)">4</text>
<text x="93.1" y="221.3" transform="rotate(-90 93.1 221.3)">1</text>
<text x="96.7" y="221.3" transform="rotate(-90 96.7 221.3)">2</text>
<text x="100.2" y="221.3" transform="rotate(-90 100.2 221.3)">3</text>
<text x="92.8" y="229.1" transform="rotate(-90 92.8 229.1)">1</text>
<text x="96.3" y="229.1" transform="rotate(-90 96.3 229.1)">2</text>
<text x="99.8" y="229.1" transform="rotate(-90 99.8 229.1)">3</text>
</g>
</svg>
